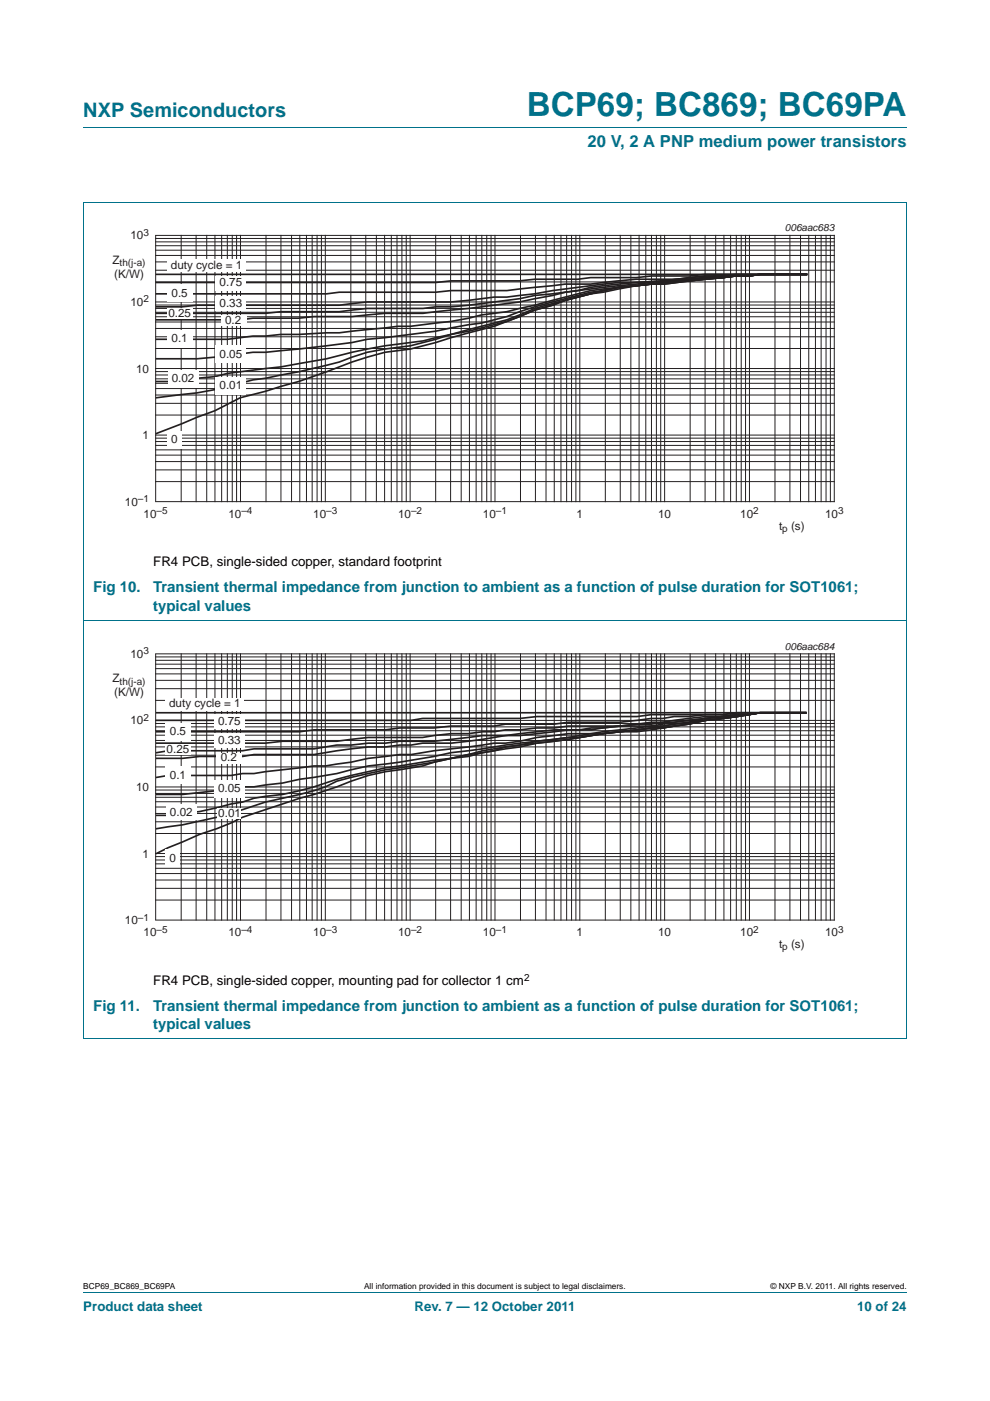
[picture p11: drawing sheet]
<svg xmlns="http://www.w3.org/2000/svg" width="210mm" height="297mm" viewBox="0 0 210 297" stroke-linecap="round" stroke-linejoin="round" font-family="sans-serif">
<path d="M17.7 27h174.6M17.6 42.9h174.7M17.7 42.9v177.3M192.3 42.9v177.3M17.6 131.6h174.7M17.6 220.3h174.7M17.7 273.9h174.6" fill="none" stroke="#00718a" stroke-width=".21"/>
<path d="M20.3 47.1h169.4v66.3h-169.4z" fill="none" stroke="#fff" stroke-width=".21"/>
<g fill="none" stroke="#231f20" stroke-width=".21">
<path d="M33 59.8h144M33 57.3h144M33 55.5h144M33 54.2h144M33 53h144M33 52.1h144M33 51.3h144M33 50.6h144M33 49.9h144v56.5h-144zM38.4 49.9v56.5M41.6 49.9v56.5M43.8 49.9v56.5"/>
<path d="M45.6 49.9v56.5M47 49.9v56.5M48.2 49.9v56.5M49.3 49.9v56.5M50.2 49.9v56.5M51 49.9v56.5M56.4 49.9v56.5M59.6 49.9v56.5M61.8 49.9v56.5M63.6 49.9v56.5M65 49.9v56.5M66.2 49.9v56.5"/>
<path d="M67.3 49.9v56.5M68.2 49.9v56.5M69 49.9v56.5M74.4 49.9v56.5M77.6 49.9v56.5M79.8 49.9v56.5M81.6 49.9v56.5M83 49.9v56.5M84.2 49.9v56.5M85.2 49.9v56.5M86.2 49.9v56.5M87 49.9v56.5"/>
<path d="M92.4 49.9v56.5M95.6 49.9v56.5M97.8 49.9v56.5M99.6 49.9v56.5M101 49.9v56.5M102.2 49.9v56.5M103.2 49.9v56.5M104.2 49.9v56.5M105 49.9v56.5M110.4 49.9v56.5M113.6 49.9v56.5M115.8 49.9v56.5"/>
<path d="M117.6 49.9v56.5M119 49.9v56.5M120.2 49.9v56.5M121.2 49.9v56.5M122.1 49.9v56.5M123 49.9v56.5M128.4 49.9v56.5M131.6 49.9v56.5M133.8 49.9v56.5M135.6 49.9v56.5M137 49.9v56.5M138.2 49.9v56.5"/>
<path d="M139.2 49.9v56.5M140.1 49.9v56.5M141 49.9v56.5M146.4 49.9v56.5M149.5 49.9v56.5M151.8 49.9v56.5M153.5 49.9v56.5M155 49.9v56.5M156.2 49.9v56.5M157.2 49.9v56.5M158.1 49.9v56.5M159 49.9v56.5"/>
<path d="M164.4 49.9v56.5M167.5 49.9v56.5M169.8 49.9v56.5M171.5 49.9v56.5M173 49.9v56.5M174.2 49.9v56.5M175.2 49.9v56.5M176.1 49.9v56.5M33 79.5h144M33 78.8h144M33 78.1h144M33 73.9h144"/>
<path d="M33 71.4h144M33 69.6h144M33 68.3h144M33 67.2h144M33 66.2h144M33 65.4h144M33 64.7h144M33 64h144M33 99.6h144M33 97.9h144M33 96.5h144M33 95.4h144"/>
<path d="M33 94.4h144M33 93.6h144M33 92.9h144M33 92.2h144M33 88h144M33 85.5h144M33 83.8h144M33 82.4h144M33 81.3h144M33 80.3h144M33 102.1h144"/>
</g>
<path d="M33.2 58.2h137.8M171 58.2h-21.5l-3.2 .3h-8.1l-3.2 .4h-9.7l-2.7 .3h-9.2l-3.2 .3h-14.5l-3.3 .4h-59.2M171 58.2h-15l-2.7 .3h-3.8l-5.9 .7a86.5 86.5 0 0 0-18.3 1h-5.4l-12.4 1.4h-11.8l-3.3 .4h-20.4l-2.7 .3h-36.1M171 58.2h-9.7l-2.7 .3h-9.1l-8.6 1-5.9 .4h-3.8l-14 1.7-3.8 .7-5.9 .7h-2.7l-9.1 1h-17.8l-5.9 .7h-30.2l-3.2 .4h-5.4M171 58.2h-9.7l-2.7 .3a96.7 96.7 0 0 0-15 1 138.9 138.9 0 0 0-18.3 1.4l-2.7 .7-9.2 1-3.2 .7-14.5 1.8h-3.3l-2.7 .3h-11.8l-5.9 .7h-12.4l-3.3 .3h-23.1M171 58.2h-9.7l-2.7 .3h-2.6l-2.7 .4h-3.8l-3.2 .3h-2.7l-23.7 2.8-2.7 .6-7 1.4-10.8 1.4-9.7 1a77.1 77.1 0 0 0-15 .7h-8.1l-3.3 .4h-9.6l-2.7 .3h-17.8M171 58.2h-9.7l-2.7 .3h-2.6l-2.7 .4h-3.8l-24.2 2.7-11.9 3.1-5.9 1.4-5.4 .7-2.7 .7-3.7 .7-8.7 1h-2.7l-12.3 1.4-12.4 .3-3.3 .3h-2.6l-5.4 .7h-15.1M171 58.2h-9.7l-2.7 .3h-2.6l-9.7 1h-2.7l-12.4 1.4-3.2 .7-2.7 .4-2.7 .6a100.7 100.7 0 0 0-15.1 4.5l-5.4 1.4-2.7 .3-7 1.4-14.5 1.7-3.2 .7-11.4 1.4-7 .7h-2.6a103.4 103.4 0 0 1-20.5 1.4M171 58.2h-9.7l-2.7 .3h-2.6l-9.7 1h-2.7l-12.4 1.4-14 3.5-3.8 1-5.9 2.4-11.8 3.1-6 1.4a113.8 113.8 0 0 0-20.4 3.8 164.1 164.1 0 0 1-18.3 2.7l-2.7 .4-2.7 .7-9.7 1h-2.7M171 58.2h-9.7l-2.6 .3h-2.7l-15.1 1.7h-2.7l-7 .7-11.3 2.8-2.7 1-3.8 1-5.9 2.5-8.1 2-3.7 .7-3.3 1-5.4 1.4-5.3 .7-3.8 .7-5.9 2.1a157.1 157.1 0 0 1-18.3 3.7 74.1 74.1 0 0 1-15.1 3.1l-5.4 .7M171 58.2h-9.7l-2.6 .3h-2.7l-15.1 1.7a48 48 0 0 0-12.9 1.8 46.5 46.5 0 0 0-10.8 2.7l-3.8 1-8.6 3.5-17.8 4.8-5.3 .7-3.8 1-3.2 1.1-11.4 4.1-7 2.1-5.3 1.3-5.4 2.8-12.4 4.8" fill="none" stroke="#231f20" stroke-width=".35"/>
<g fill="#fff">
<path d="M35.6 91.4h3v3.7h-3z"/>
<path d="M35.6 55h16.5v2.7h-16.5z"/>
<path d="M45.7 79.9h6.5v3.8h-6.5z"/>
<path d="M45.7 73.3h6.5v3.7h-6.5z"/>
<path d="M35.6 69.9h5.3v3.8h-5.3z"/>
<path d="M46.9 66.8h5.3v2.4h-5.3z"/>
<path d="M45.7 62.8h6.5v3.2h-6.5z"/>
<path d="M35.6 60.3h5.3v3.7h-5.3z"/>
<path d="M45.7 58.5h6.5v3.1h-6.5z"/>
<path d="M35.6 78.4h6.5v3.8h-6.5z"/>
<path d="M35.6 65.4h5.3v2.3h-5.3z"/>
</g>
<path d="M20.3 135.8h169.4v66.3h-169.4z" fill="none" stroke="#fff" stroke-width=".21"/>
<g fill="none" stroke="#231f20" stroke-width=".21">
<path d="M33 140h144M33 139.3h144M33 138.6h144v56.5h-144zM38.4 138.6v56.5M41.6 138.6v56.5M43.8 138.6v56.5M45.6 138.6v56.5M47 138.6v56.5M48.2 138.6v56.5M49.3 138.6v56.5M50.2 138.6v56.5M51 138.6v56.5"/>
<path d="M56.4 138.6v56.5M59.6 138.6v56.5M61.8 138.6v56.5M63.6 138.6v56.5M65 138.6v56.5M66.2 138.6v56.5M67.3 138.6v56.5M68.2 138.6v56.5M69 138.6v56.5M74.4 138.6v56.5M77.6 138.6v56.5M79.8 138.6v56.5"/>
<path d="M81.6 138.6v56.5M83 138.6v56.5M84.2 138.6v56.5M85.2 138.6v56.5M86.2 138.6v56.5M87 138.6v56.5M92.4 138.6v56.5M95.6 138.6v56.5M97.8 138.6v56.5M99.6 138.6v56.5M101 138.6v56.5M102.2 138.6v56.5"/>
<path d="M103.2 138.6v56.5M104.2 138.6v56.5M105 138.6v56.5M110.4 138.6v56.5M113.6 138.6v56.5M115.8 138.6v56.5M117.6 138.6v56.5M119 138.6v56.5M120.2 138.6v56.5M121.2 138.6v56.5M122.1 138.6v56.5M123 138.6v56.5"/>
<path d="M128.4 138.6v56.5M131.6 138.6v56.5M133.8 138.6v56.5M135.6 138.6v56.5M137 138.6v56.5M138.2 138.6v56.5M139.2 138.6v56.5M140.1 138.6v56.5M141 138.6v56.5M146.4 138.6v56.5M149.5 138.6v56.5M151.8 138.6v56.5"/>
<path d="M153.5 138.6v56.5M155 138.6v56.5M156.2 138.6v56.5M157.2 138.6v56.5M158.1 138.6v56.5M159 138.6v56.5M164.4 138.6v56.5M167.5 138.6v56.5M169.8 138.6v56.5M171.5 138.6v56.5M173 138.6v56.5M174.2 138.6v56.5"/>
<path d="M175.2 138.6v56.5M176.1 138.6v56.5M33 158.4h144M33 157h144M33 155.9h144M33 154.9h144M33 154.1h144M33 153.4h144M33 152.7h144M33 148.5h144M33 146h144M33 144.2h144"/>
<path d="M33 142.9h144M33 141.8h144M33 140.8h144M33 176.7h144M33 174.2h144M33 172.5h144M33 171.1h144M33 170h144M33 169h144M33 168.2h144M33 167.5h144M33 166.9h144"/>
<path d="M33 162.6h144M33 160.1h144M33 190.8h144M33 188.3h144M33 186.6h144M33 185.2h144M33 184.1h144M33 183.2h144M33 182.3h144M33 181.6h144M33 181h144"/>
</g>
<path d="M33.3 151.1h137.6M170.9 151.1h-14.6l-3 .4h-15.2l-3 .4h-21.2l-3.6 .4h-20.7l-2.4 .4h-53.9M170.9 151.1h-14.6l-3 .4h-3.6l-3.7 .4h-3l-2.4 .4h-2.5l-6.6 .8h-10.9l-3.1 .4h-10.3l-2.4 .4h-9.1l-3.6 .4h-7.3l-3 .4h-15.2l-3 .4h-30.3M170.9 151.1h-9.7l-2.4 .4h-2.5l-3 .4h-3.6l-6.7 .8-4.9 .8h-3l-3.6 .4h-10.9l-3.1 .4h-3.6l-3.6 .4h-3.1l-2.4 .4h-2.4l-3.1 .4h-3.6l-6.1 .9h-11.5l-6.7 .8h-11.5l-3.6 .4h-23M170.9 151.1h-9.7l-2.4 .4h-2.5l-13.3 1.6h-4.9l-12.7 1.6a78.2 78.2 0 0 0-18.2 1.3h-4.8a75.7 75.7 0 0 1-17.6 1.2l-3 .4h-3.7l-3.6 .4h-3.1l-4.8 .8h-12.7l-2.5 .4h-15.7l-2.4 .4M170.9 151.1h-9.7l-2.4 .4h-2.5l-3 .4a159.7 159.7 0 0 0-15.2 2h-6.6l-3.7 .4h-2.4l-2.4 .4h-2.4l-10.3 1.3h-3.1l-4.8 .8a53.2 53.2 0 0 1-12.8 .8l-2.4 .4h-2.4l-3 .4a70 70 0 0 0-12.8 1.2l-2.4 .4h-12.7l-2.5 .4h-9.1l-3.6 .4h-5.4M170.9 151.1h-9.7l-2.4 .4h-2.5l-6.6 .8-3.7 .8-5.4 .8h-2.5l-12.7 1.6h-4.8l-6.7 .9-3.6 .8-3.1 .4h-2.4l-5.5 .8-7.2 .8-4.9 .8h-2.4l-6.7 .8-3.6 .8-5.5 .8h-2.4l-12.7 1.6h-2.5l-2.4 .4h-13.3l-2.4 .4M170.9 151.1h-9.7a159.7 159.7 0 0 1-15.2 2l-3 .4a159.5 159.5 0 0 1-15.2 2h-2.4a160.1 160.1 0 0 1-15.1 2.1l-7.9 1.2-6.7 .8-3.6 .8-7.3 1.2-6.7 .8-3.6 .8a77.7 77.7 0 0 1-10.9 2l-3.7 .8-6 .8h-2.5l-5.4 .8-7.3 .8h-5.4M170.9 151.1h-9.7l-4.9 .8-6.6 .8-3.7 .8-5.4 .8h-2.5l-10.3 1.2-4.8 .9h-2.4l-6.7 .8-3.6 .8a104 104 0 0 0-14.6 2.8l-3.6 .4-4.9 .8a96.5 96.5 0 0 0-20.6 4.8l-6.7 1.6-6 .8-2.5 .9-2.4 .4-6.7 1.6-6.6 .8h-2.4M170.9 151.1h-9.7l-4.9 .8-6.6 .8-3.7 .8-5.4 .8h-2.5l-10.3 1.2a234.6 234.6 0 0 1-20.6 2.9l-2.4 .8-5.5 .8a177.9 177.9 0 0 1-17.5 3.2l-10.4 2.4-2.4 1.2-2.4 .8-10.3 2.5a102.9 102.9 0 0 1-23 5.6M170.9 151.1h-9.7l-4.9 .8-6.6 .8-3.7 .8-10.9 1.6a67.1 67.1 0 0 0-14.5 1.7l-6.7 .8-3.6 .8a77.7 77.7 0 0 0-11 2l-3.6 .4-3.6 .8-2.5 .8-4.8 .8a41.2 41.2 0 0 0-13.4 3.6l-4.8 1.6-3 .8-12.2 4.1-2.4 1.2-3 1.2-3.7 1.2-6.6 2.8-2.4 1.2" fill="none" stroke="#231f20" stroke-width=".35"/>
<g fill="#fff">
<path d="M35.2 180.1h3v3.8h-3z"/>
<path d="M35.2 147.9h16.5v2.8h-16.5z"/>
<path d="M46.2 171.2h4.9v2.4h-4.9z"/>
<path d="M45.4 165.3h6.5v3.8h-6.5z"/>
<path d="M35.2 162.5h5.3v3.7h-5.3z"/>
<path d="M46 159.6h5.3v2.3h-5.3z"/>
<path d="M45.4 155.4h6.5v3.2h-6.5z"/>
<path d="M35.2 153.2h5.3v3.8h-5.3z"/>
<path d="M45.4 151.4h6.5v3.2h-6.5z"/>
<path d="M35.2 170.6h6.5v3.3h-6.5z"/>
<path d="M35.2 157.8h5.3v2.3h-5.3z"/>
</g>
<text font-size="7" fill="#00718a" x="111.7" y="24.6">BCP69; BC869; BC69PA</text>
<text font-size="4.2" fill="#00718a" x="17.7" y="24.9">NXP Semiconductors</text>
<text font-size="3.5" fill="#00718a" x="124.6" y="31.1">20 V, 2 A PNP medium power transistors</text>
<g font-size="3.2" fill="#00718a">
<text x="19.8" y="125.6">Fig 10.</text>
<text x="32.5" y="125.6">Transient thermal impedance from junction to ambient as a function of pulse duration for SOT1061;</text>
<text x="32.5" y="129.5">typical values</text>
<text x="19.8" y="214.3">Fig 11.</text>
<text x="32.5" y="214.3">Transient thermal impedance from junction to ambient as a function of pulse duration for SOT1061;</text>
<text x="32.5" y="218.2">typical values</text>
</g>
<g font-size="2.8">
<text x="32.5" y="120.1">FR4 PCB, single-sided copper, standard footprint</text>
<text x="32.5" y="208.8">FR4 PCB, single-sided copper, mounting pad for collector 1 cm</text>
</g>
<g font-size="2.8" fill="#00718a">
<text x="17.7" y="277.9">Product data sheet</text>
<text x="87.9" y="277.9">Rev. 7 — 12 October 2011</text>
<text x="181.8" y="277.9">10 of 24</text>
</g>
<g font-size="2.5" fill="#231f20">
<text x="27.7" y="50.8">10</text>
<text x="23.9" y="55.9">Z</text>
<text x="24.2" y="58.9">(K/W)</text>
<text x="36.2" y="57">duty cycle = 1</text>
<text x="27.7" y="64.9">10</text>
<text x="36.4" y="62.9">0.5</text>
<text x="46.6" y="65.1">0.33</text>
<text x="46.6" y="60.7">0.75</text>
<text x="35.7" y="67.2">0.25</text>
<text x="47.8" y="68.7">0.2</text>
<text x="36.4" y="72.6">0.1</text>
<text x="46.6" y="75.9">0.05</text>
<text x="28.9" y="79">10</text>
<text x="36.4" y="81">0.02</text>
<text x="46.6" y="82.5">0.01</text>
<text x="30.2" y="93.1">1</text>
<text x="36.3" y="94">0</text>
<text x="26.5" y="107.2">10</text>
<text x="30.5" y="109.7">10</text>
<text x="48.5" y="109.7">10</text>
<text x="66.4" y="109.7">10</text>
<text x="84.4" y="109.7">10</text>
<text x="102.4" y="109.7">10</text>
<text x="122.3" y="109.7">1</text>
<text x="139.6" y="109.7">10</text>
<text x="157" y="109.7">10</text>
<text x="165.2" y="112.3">t</text>
<text x="167.8" y="112.3">(s)</text>
<text x="175" y="109.7">10</text>
<text x="27.7" y="139.5">10</text>
<text x="23.9" y="144.7">Z</text>
<text x="24.2" y="147.6">(K/W)</text>
<text x="35.9" y="150">duty cycle = 1</text>
<text x="27.7" y="153.6">10</text>
<text x="36" y="155.8">0.5</text>
<text x="46.3" y="153.7">0.75</text>
<text x="35.3" y="159.6">0.25</text>
<text x="46.3" y="157.7">0.33</text>
<text x="46.8" y="161.4">0.2</text>
<text x="28.9" y="167.7">10</text>
<text x="36" y="165.1">0.1</text>
<text x="46.3" y="167.9">0.05</text>
<text x="36.1" y="172.9">0.02</text>
<text x="46.3" y="173.3">0.01</text>
<text x="30.2" y="181.8">1</text>
<text x="35.9" y="182.7">0</text>
<text x="26.5" y="195.9">10</text>
<text x="30.5" y="198.5">10</text>
<text x="48.5" y="198.5">10</text>
<text x="66.4" y="198.5">10</text>
<text x="84.4" y="198.5">10</text>
<text x="102.4" y="198.5">10</text>
<text x="122.3" y="198.5">1</text>
<text x="139.6" y="198.5">10</text>
<text x="157" y="198.5">10</text>
<text x="165.2" y="201">t</text>
<text x="167.8" y="201">(s)</text>
<text x="175" y="198.5">10</text>
</g>
<g font-size="2.1" fill="#231f20">
<text x="30.4" y="50">3</text>
<text x="166.5" y="49.1">006aac683</text>
<text x="25.4" y="56.4">th(j-a)</text>
<text x="30.4" y="64.1">2</text>
<text x="29.3" y="106.5">–1</text>
<text x="33.2" y="109">–5</text>
<text x="51.2" y="109">–4</text>
<text x="69.2" y="109">–3</text>
<text x="87.2" y="109">–2</text>
<text x="105.2" y="109">–1</text>
<text x="159.7" y="109">2</text>
<text x="165.9" y="112.8">p</text>
<text x="177.7" y="109">3</text>
<text x="166.5" y="137.8">006aac684</text>
<text x="30.4" y="138.7">3</text>
<text x="25.4" y="145.2">th(j-a)</text>
<text x="30.4" y="152.8">2</text>
<text x="29.3" y="195.2">–1</text>
<text x="33.2" y="197.7">–5</text>
<text x="51.2" y="197.7">–4</text>
<text x="69.2" y="197.7">–3</text>
<text x="87.2" y="197.7">–2</text>
<text x="105.2" y="197.7">–1</text>
<text x="159.7" y="197.7">2</text>
<text x="177.7" y="197.7">3</text>
<text x="165.9" y="201.5">p</text>
</g>
<text font-size="2.1" x="111.1" y="207.9">2</text>
<g font-size="1.8">
<text x="17.7" y="273.3">BCP69_BC869_BC69PA</text>
<text x="77.2" y="273.3">All information provided in this document is subject to legal disclaimers.</text>
<text x="163.4" y="273.3">© NXP B.V. 2011. All rights reserved.</text>
</g>
</svg>
